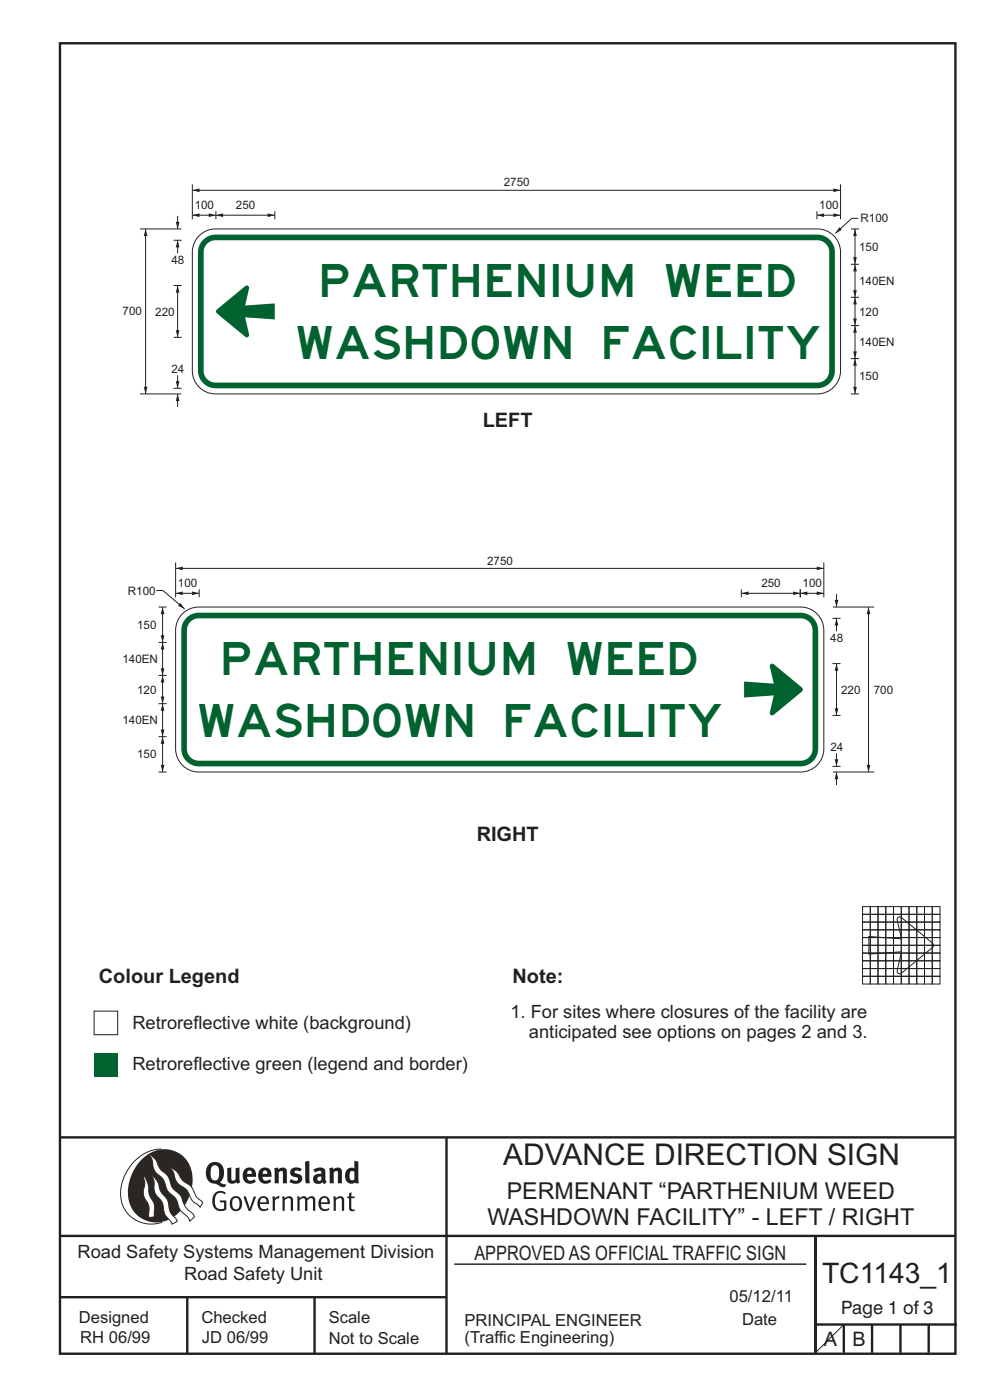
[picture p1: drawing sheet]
<svg xmlns="http://www.w3.org/2000/svg" width="210mm" height="297mm" viewBox="0 0 210 297" stroke-linecap="round" stroke-linejoin="round" font-family="sans-serif">
<g fill="none" stroke="#231f20" stroke-width=".51">
<path d="M12.7 9.2h190v278h-190zM12.7 241.3h190M94.7 241.4v45.8M12.7 275.2h82M12.7 262.2h190.1M39.7 275.2v12M66.7 275.2v12M173 262.1v24.9M173 281h30M179 281v6M185 281v6M191 281v6"/>
<path d="M197 281v6"/>
</g>
<path d="M96.4 268.2h74.6" fill="none" stroke="#231f20" stroke-width=".21"/>
<path d="M34.2 243.8a9.5 9.5 0 0 0-8.6 10.4 6.5 6.5 0 0 0 8.8 5.1" fill="none" stroke="#2a2723" stroke-width=".21"/>
<path d="M30.1 245.9a6.1 6.1 0 0 1 7.3-1.6 6.1 6.1 0 0 1 3.4 6.7 8.8 8.8 0 0 1-7.1 8.3 6.1 6.1 0 0 1-6.5-7.5 10.5 10.5 0 0 1 2.9-5.9z" fill-rule="evenodd" fill="#2a2723"/>
<g fill="#fff" stroke="#2a2723" stroke-width=".21">
<path d="M30.4 249.4l.3 .3 .6 1.2 .4 2.5 1 2 .1 2.7-1.2 .2v-2.5l-1-1.8-.2-.7 .3-2.4z" fill-rule="evenodd"/>
<path d="M36 247.7l.5 .2 .9 .6 1.3 1.8 2 1.5 1 2.1 1.3 1.2-.5 1-1.7-1.4-1.2-2.3-1.9-1.4-.6-.9-.4-1.5z" fill-rule="evenodd"/>
<path d="M31.7 244.9l.3 .2 .9 .8 1.1 2 1.6 1.6 1 2.4 1.6 1.6 1.2 2.6 1.6 1.6 .2 .5-.9 .9-.5-.9-1.6-1.5-1-2.5-1.7-1.6-.9-2.4-1.7-1.7-.4-1-.3-1.5z" fill-rule="evenodd"/>
<path d="M32.2 249.4l.5 .4 .7 .9 .7 2.1 1.5 1.9 .5 2.4 1.5 1.8v.2l-1.1 .6-1.6-2.1-.5-2.6-1.5-1.9-.2-.9v-1.7z" fill-rule="evenodd"/>
</g>
<g fill="#231f20">
<path d="M45.6 253.1l.5-.3 .7-.2 .6 .1 .5 .4-.2 .3-.9-.4-.8 .3-.3 .6-.1 1.1 .1 .7 .3 .5 .5 .3h.6l.4-.1v-1.3h-.8l-.1-.4h1.4v1.9l-.7 .3h-.8l-.6-.2-.5-.5-.3-.7-.1-1 .2-.8z" fill-rule="evenodd"/>
<path d="M49.5 254.3l.7-.1 .5 .4 .1 1.3-.2 .4-.3 .2h-.5l-.4-.4-.1-1zM49.2 254.1l-.5 1.1 .3 1.1 .7 .6 1-.1 .4-.4 .2-.6v-.7l-.2-.7-.3-.4-.5-.2h-.6z" fill-rule="evenodd"/>
<path d="M51.6 253.9l.5-.1 .9 2.6 .8-2.6h.5l-1.1 3.1h-.5z" fill-rule="evenodd"/>
<path d="M55.4 254.3l.4-.2 .4 .1 .3 .3v.6h-1.3zM55.1 254.1l-.5 .9v.8l.3 .6 .4 .4 .5 .1 1.1-.3h.1l-.2-.4-.6 .3-.7-.1-.2-.3-.1-.5v-.2h1.8l-.2-1.2-.8-.4h-.5z" fill-rule="evenodd"/>
<path d="M57.7 253.9l.5-.1 .1 .4 .5-.4h.5l-.2 .5h-.4l-.3 .4-.1 2.2h-.5z" fill-rule="evenodd"/>
<path d="M59.8 253.9l.5-.1a.24 .24 0 0 0 .1 .4 .24 .24 0 0 0 .3-.3l.8-.1 .6 .4 .1 2.7h-.5v-2.4l-.2-.2-.3-.1-.8 .4v2.3h-.5z" fill-rule="evenodd"/>
<path d="M63 253.9l.5-.1a.24 .24 0 0 0 .1 .3 .24 .24 0 0 0 .3-.2l.6-.1 .5 .2a.23 .23 0 0 0 .2 .2 .23 .23 0 0 0 .2-.2l.8-.2 .6 .4 .1 2.7h-.5v-2.4l-.1-.2-.3-.1-.8 .4v2.3h-.5v-2.4l-.1-.2-.3-.1-.8 .4v2.3h-.4z" fill-rule="evenodd"/>
<path d="M68.4 254.3l.4-.2 .4 .2 .3 .8h-1.4zM68 254.1l-.4 .9v.8l.2 .6 .4 .4 .5 .1 1-.2 .2-.1-.2-.4-.6 .3-.7-.1-.3-.4v-.6h1.9l-.2-1.1-.4-.4-.5-.1h-.5z" fill-rule="evenodd"/>
<path d="M70.7 253.9l.4-.1a.24 .24 0 0 0 .2 .4 .24 .24 0 0 0 .3-.3l.8-.1 .5 .4 .1 2.7h-.5v-2.4l-.1-.2-.3-.1-.9 .4v2.3h-.4z" fill-rule="evenodd"/>
<path d="M74.1 253.1l.5-.1-.1 .8h.8l-.2 .4h-.6v2.2l.2 .2 .5-.1 .1 .3-.3 .1h-.6l-.3-.4-.1-2.3h-.4v-.4h.4z" fill-rule="evenodd"/>
<path d="M45 247.4l.4-.2h.4l.6 .6v1.8l-.2 .5-.3 .3-.7-.1-.4-.5-.1-1.5zM44.3 247l-.4 .6-.2 .9v1l.4 .8 .6 .6 1.1 .2 1.5 .8 .5-.1 .2-.6h-.6l-.8-.4 .7-.9 .2-1.5a1.91 1.91 0 0 0-1.1-1.7 1.91 1.91 0 0 0-2.1 .3z" fill-rule="evenodd"/>
<path d="M48.2 247.8l.9-.1v2.4l.1 .3 .3 .1 .5-.3v-2.4l.8-.1v2.6l.2 .5-.7 .3a.39 .39 0 0 0-.7 0l-.8-.1-.5-.4z" fill-rule="evenodd"/>
<path d="M52.6 248.4l.3-.1 .3 .1 .2 .6h-1zM51.9 248.1l-.3 .4-.1 .8 .1 .7 .3 .7 .5 .3 .6 .1 .7-.1 .6-.3-.4-.5-.4 .2-.5 .1-.4-.2-.2-.4v-.2h1.9l-.1-1.1-.3-.6-1-.3-.5 .1z" fill-rule="evenodd"/>
<path d="M55.9 248.4l.3-.1 .3 .1 .2 .6h-1zM55.2 248.1l-.3 .5-.1 .8 .1 .7 .3 .6 .5 .3 .6 .1 .7-.1 .6-.3-.4-.5-.5 .2h-.6l-.4-.5v-.2h1.9l-.1-1-.3-.7-.5-.2-.5-.1-.5 .1z" fill-rule="evenodd"/>
<path d="M58.1 247.9l.8-.2 .1 .4 1-.4 .7 .3 .2 .5v2.5h-.9v-2.2l-.2-.4-.7 .3v2.3h-.8z" fill-rule="evenodd"/>
<path d="M61.8 248l.9-.3 1.3 .3-.3 .5-.8-.2-.4 .3 .1 .2 1 .4 .4 .4 .1 .8-.5 .5-1 .2-1.2-.3 .3-.7 1.1 .4 .2-.1 .2-.2-.1-.4-1-.2-.4-.3-.2-.7z" fill-rule="evenodd"/>
<path d="M67.4 249.7l.8-.1-.1 .7-.3 .2h-.3l-.2-.4zM66.5 248.1l.3 .7 .8-.4 .5 .2a.35 .35 0 0 1 0 .4 .35 .35 0 0 1-.5 0l-1 .4-.2 1 .2 .4 .3 .2 1.1 .1a.49 .49 0 0 1 .9 .1l.4-.5-.3-.4v-1.8l-.2-.5-.4-.3h-.6z" fill-rule="evenodd"/>
<path d="M69.8 247.9l.8-.2 .1 .4 1-.4 .7 .3 .1 .5v2.5h-.8v-2.3l-.3-.3-.6 .3v2.3h-.9z" fill-rule="evenodd"/>
<path d="M74.4 248.5l.4-.1 .4 .2v1.6l-.4 .2-.4-.1-.2-.3v-1zM75.2 246.3v1.3a.19 .19 0 0 1-.1 .3 .19 .19 0 0 1-.3-.2l-.8 .1-.5 .6-.3 .9 .1 1 .3 .5 .6 .3h.6l.5-.3 .1 .2h.7l-.1-4.6z" fill-rule="evenodd"/>
<path d="M64.7 246.5l.9-.2 .1 4.7h-.8l-.1-.3z" fill-rule="evenodd"/>
</g>
<path d="M179 281l-6 6" fill="none" stroke="#231f20" stroke-width=".21"/>
<path d="M20 223.5h5v5h-5z" fill-rule="evenodd" fill="#00622f"/>
<g fill="#fff" stroke="#231f20" stroke-width=".21">
<path d="M20 214.5h5v5h-5z" fill-rule="evenodd"/>
<path d="M42.5 49.7a4.9 4.9 0 0 1 3.2-1.1h127.7a4.9 4.9 0 0 1 4.9 4.9v25.2a4.9 4.9 0 0 1-4.9 4.9h-127.7a4.9 4.9 0 0 1-4.9-4.9v-25.2a4.9 4.9 0 0 1 1.7-3.8z" fill-rule="evenodd"/>
</g>
<path d="M43.1 50.9a3.7 3.7 0 0 1 2.6-1.1h127.7a3.7 3.7 0 0 1 3.7 3.7v25.2a3.7 3.7 0 0 1-3.7 3.7h-127.7a3.7 3.7 0 0 1-3.7-3.7v-25.2a3.7 3.7 0 0 1 1.1-2.6z" fill-rule="evenodd" fill="#00622f"/>
<path d="M44.1 51.5l1-.5h.6h127.7a2.52 2.52 0 0 1 2.5 2.5v25.2a2.52 2.52 0 0 1-2.5 2.5h-127.7a2.52 2.52 0 0 1-2.5-2.5v-25.2a2.51 2.51 0 0 1 .9-2z" fill-rule="evenodd" fill="#fff"/>
<path d="M40.8 45.7h5" fill="none" stroke="#231f20" stroke-width=".21"/>
<g fill="#231f20">
<path d="M44.3 45.3l1.5 .4-1.5 .3z"/>
<path d="M40.8 45.7l1.5-.4v.7z"/>
</g>
<path d="M40.8 40.4h137.5" fill="none" stroke="#231f20" stroke-width=".21"/>
<g fill="#231f20">
<path d="M176.8 40l1.5 .4-1.5 .4z"/>
<path d="M40.8 40.4l1.5-.4v.8z"/>
</g>
<path d="M45.8 45.7h12.5" fill="none" stroke="#231f20" stroke-width=".21"/>
<g fill="#231f20">
<path d="M56.8 45.3l1.5 .4-1.5 .3z"/>
<path d="M45.8 45.7l1.5-.4v.7z"/>
</g>
<path d="M40.8 39.1v7.4M178.3 39.1v7.4M45.8 44.8v1.7M58.3 44.8v1.7" fill="none" stroke="#231f20" stroke-width=".21"/>
<path d="M46 65.7l6-5a.5 .5 0 0 1 .6-.1 .5 .5 0 0 1 .2 .6l-.8 3.6 6.3-.4v3.4l-6.3-.5 .8 3.7a.5 .5 0 0 1-.2 .5 .5 .5 0 0 1-.6-.1l-6-4.9-.2-.4z" fill-rule="evenodd" fill="#00622f"/>
<path d="M37.7 79.6v2.8" fill="none" stroke="#231f20" stroke-width=".21"/>
<path d="M37.3 80.9h.8l-.4 1.5z" fill="#231f20"/>
<path d="M37.7 45.8v2.8" fill="none" stroke="#231f20" stroke-width=".21"/>
<path d="M37.3 47.1h.8l-.4 1.5z" fill="#231f20"/>
<path d="M37.7 83.6v2.7" fill="none" stroke="#231f20" stroke-width=".21"/>
<path d="M37.7 83.6l.4 1.5h-.8z" fill="#231f20"/>
<path d="M37.7 51v2.7" fill="none" stroke="#231f20" stroke-width=".21"/>
<path d="M37.7 51l.4 1.5h-.8z" fill="#231f20"/>
<path d="M29.7 48.6h8.7M182.1 46.3h-1.4l-3.5 3.2M29.7 83.6h8.7" fill="none" stroke="#231f20" stroke-width=".21"/>
<path d="M178 48.2l.6 .6-1.4 .7z" fill="#231f20"/>
<path d="M36.8 51h1.7M173.3 45.7h5M36.8 82.4h1.7" fill="none" stroke="#231f20" stroke-width=".21"/>
<g fill="#231f20">
<path d="M176.8 45.3l1.5 .4-1.5 .3z"/>
<path d="M173.3 45.7l1.5-.4v.7z"/>
</g>
<path d="M30.9 48.6v35M173.3 44.8v1.7" fill="none" stroke="#231f20" stroke-width=".21"/>
<g fill="#231f20">
<path d="M30.9 48.6l.4 1.5h-.8z"/>
<path d="M30.5 82.1h.8l-.4 1.5z"/>
</g>
<path d="M181.4 76.1v7.5" fill="none" stroke="#231f20" stroke-width=".21"/>
<g fill="#231f20">
<path d="M181.4 76.1l.4 1.5h-.8z"/>
<path d="M181 82.1h.8l-.4 1.5z"/>
</g>
<path d="M37.7 60.6v11" fill="none" stroke="#231f20" stroke-width=".21"/>
<g fill="#231f20">
<path d="M37.7 60.6l.4 1.5h-.8z"/>
<path d="M37.3 70.1h.8l-.4 1.5z"/>
</g>
<path d="M181.4 48.6v7.5" fill="none" stroke="#231f20" stroke-width=".21"/>
<g fill="#231f20">
<path d="M181.4 48.6l.4 1.5h-.8z"/>
<path d="M181 54.6h.8l-.4 1.5z"/>
</g>
<path d="M181.4 56.1v7" fill="none" stroke="#231f20" stroke-width=".21"/>
<g fill="#231f20">
<path d="M181.4 56.1l.4 1.5h-.8z"/>
<path d="M181 61.6h.8l-.4 1.5z"/>
</g>
<path d="M181.4 63.1v6" fill="none" stroke="#231f20" stroke-width=".21"/>
<g fill="#231f20">
<path d="M181.4 63.1l.4 1.5h-.8z"/>
<path d="M181 67.6h.8l-.4 1.5z"/>
</g>
<path d="M181.4 69.1v7" fill="none" stroke="#231f20" stroke-width=".21"/>
<g fill="#231f20">
<path d="M181.4 69.1l.4 1.5h-.8z"/>
<path d="M181 74.6h.8l-.4 1.5z"/>
</g>
<path d="M180.5 56.1h1.7M180.5 48.6h1.7M36.8 71.6h1.7M36.8 60.6h1.7M180.5 69.1h1.7M180.5 63.1h1.7M180.5 76.1h1.7M180.5 83.6h1.7" fill="none" stroke="#231f20" stroke-width=".21"/>
<path d="M38.4 130.5a4.9 4.9 0 0 1 3.8-1.7h127.6a4.9 4.9 0 0 1 5 4.9v25.2a4.9 4.9 0 0 1-5 4.9h-127.6a4.9 4.9 0 0 1-4.9-4.9v-25.2a4.9 4.9 0 0 1 1.1-3.2z" fill-rule="evenodd" fill="#fff" stroke="#231f20" stroke-width=".21"/>
<path d="M39.5 131.1a3.7 3.7 0 0 1 2.7-1.1h127.6a3.7 3.7 0 0 1 3.8 3.7v25.2a3.7 3.7 0 0 1-3.8 3.7h-127.6a3.7 3.7 0 0 1-3.7-3.7v-25.2a3.7 3.7 0 0 1 1-2.6z" fill-rule="evenodd" fill="#00622f"/>
<path d="M40.6 131.7l1-.5h.6h127.6a2.52 2.52 0 0 1 2.6 2.5v25.2a2.52 2.52 0 0 1-2.6 2.5h-127.6a2.52 2.52 0 0 1-2.5-2.5v-25.2a2.51 2.51 0 0 1 .9-2z" fill-rule="evenodd" fill="#fff"/>
<path d="M37.3 125.9h5" fill="none" stroke="#231f20" stroke-width=".21"/>
<g fill="#231f20">
<path d="M40.7 125.5l1.6 .4-1.6 .4z"/>
<path d="M37.3 125.9l1.5-.4v.8z"/>
</g>
<path d="M37.3 120.6h137.5" fill="none" stroke="#231f20" stroke-width=".21"/>
<g fill="#231f20">
<path d="M173.2 120.2l1.6 .4-1.6 .4z"/>
<path d="M37.3 120.6l1.5-.4v.8z"/>
</g>
<path d="M157.3 125.9h12.5" fill="none" stroke="#231f20" stroke-width=".21"/>
<g fill="#231f20">
<path d="M168.2 125.5l1.6 .4-1.6 .4z"/>
<path d="M157.3 125.9l1.5-.4v.8z"/>
</g>
<path d="M37.3 119.3v7.4M174.8 119.3v7.4M42.3 125v1.7M157.3 125v1.7M169.8 125v1.7" fill="none" stroke="#231f20" stroke-width=".21"/>
<path d="M157.8 144.6l6.3 .4-.8-3.7a.5 .5 0 0 1 .2-.5 .5 .5 0 0 1 .6 .1l6 5 .2 .4-.2 .4-6 4.9a.5 .5 0 0 1-.6 .1 .5 .5 0 0 1-.2-.5l.8-3.7-6.3 .5z" fill-rule="evenodd" fill="#00622f"/>
<path d="M177.4 159.8v2.8" fill="none" stroke="#231f20" stroke-width=".21"/>
<path d="M177 161.1h.8l-.4 1.5z" fill="#231f20"/>
<path d="M177.4 126v2.8" fill="none" stroke="#231f20" stroke-width=".21"/>
<path d="M177 127.3h.8l-.4 1.5z" fill="#231f20"/>
<path d="M177.4 163.8v2.7" fill="none" stroke="#231f20" stroke-width=".21"/>
<path d="M177.4 163.8l.4 1.5h-.8z" fill="#231f20"/>
<path d="M177.4 131.2v2.7" fill="none" stroke="#231f20" stroke-width=".21"/>
<path d="M177.4 131.2l.4 1.5h-.8z" fill="#231f20"/>
<path d="M33.1 125.3h1.4l4.7 3.9M176.7 128.8h8.7M176.7 163.8h8.7" fill="none" stroke="#231f20" stroke-width=".21"/>
<path d="M38.3 127.9l.9 1.3-1.4-.7z" fill="#231f20"/>
<path d="M169.8 125.9h4.9M176.6 131.2h1.7M176.6 162.6h1.7" fill="none" stroke="#231f20" stroke-width=".21"/>
<g fill="#231f20">
<path d="M173.2 125.5l1.5 .4-1.5 .4z"/>
<path d="M169.8 125.9l1.5-.4v.8z"/>
</g>
<path d="M169.8 125v1.7M184.2 128.8v35" fill="none" stroke="#231f20" stroke-width=".21"/>
<g fill="#231f20">
<path d="M184.2 128.8l.4 1.5h-.8z"/>
<path d="M183.8 162.3h.8l-.4 1.5z"/>
</g>
<path d="M34.5 156.3v7.5" fill="none" stroke="#231f20" stroke-width=".21"/>
<g fill="#231f20">
<path d="M34.5 156.3l.4 1.5h-.8z"/>
<path d="M34.1 162.3h.8l-.4 1.5z"/>
</g>
<path d="M177.4 140.8v11" fill="none" stroke="#231f20" stroke-width=".21"/>
<g fill="#231f20">
<path d="M177.4 140.8l.4 1.5h-.8z"/>
<path d="M177 150.3h.8l-.4 1.5z"/>
</g>
<path d="M34.5 128.8v7.5" fill="none" stroke="#231f20" stroke-width=".21"/>
<g fill="#231f20">
<path d="M34.5 128.8l.4 1.5h-.8z"/>
<path d="M34.1 134.8h.8l-.4 1.5z"/>
</g>
<path d="M34.5 136.3v7" fill="none" stroke="#231f20" stroke-width=".21"/>
<g fill="#231f20">
<path d="M34.5 136.3l.4 1.5h-.8z"/>
<path d="M34.1 141.8h.8l-.4 1.5z"/>
</g>
<path d="M34.5 143.3v6" fill="none" stroke="#231f20" stroke-width=".21"/>
<g fill="#231f20">
<path d="M34.5 143.3l.4 1.5h-.8z"/>
<path d="M34.1 147.8h.8l-.4 1.5z"/>
</g>
<path d="M34.5 149.3v7" fill="none" stroke="#231f20" stroke-width=".21"/>
<g fill="#231f20">
<path d="M34.5 149.3l.4 1.5h-.8z"/>
<path d="M34.1 154.8h.8l-.4 1.5z"/>
</g>
<g fill="none" stroke="#231f20" stroke-width=".21">
<path d="M33.6 136.3h1.7M33.6 128.8h1.7M33.6 149.3h1.7M33.6 143.3h1.7M33.6 156.3h1.7M176.6 151.8h1.7M176.6 140.8h1.7M33.6 163.8h1.7M183 192.3h1.6v1.7h-1.6zM183 194h1.6v1.6h-1.6zM183 195.6h1.6v1.7h-1.6zM183 197.3h1.6v1.6h-1.6z"/>
<path d="M183 198.9h1.6v1.6h-1.6zM184.3 198.7l6.9 .5-.9-4.1a.55 .55 0 0 1 .3-.5 .55 .55 0 0 1 .6 0l6.7 5.6a.52 .52 0 0 1-.1 .8l-6.6 5.4a.55 .55 0 0 1-.6 .1 .55 .55 0 0 1-.3-.6l.9-4-6.9 .5zM184.6 192.3h1.7v1.7h-1.7zM184.6 194h1.7v1.6h-1.7zM184.6 195.6h1.7v1.7h-1.7zM184.6 197.3h1.7v1.6h-1.7zM184.6 198.9h1.7v1.6h-1.7zM186.3 192.3h1.6v1.7h-1.6zM186.3 194h1.6v1.6h-1.6zM186.3 195.6h1.6v1.7h-1.6zM186.3 197.3h1.6v1.6h-1.6zM186.3 198.9h1.6v1.6h-1.6z"/>
<path d="M187.9 192.3h1.6v1.7h-1.6zM187.9 194h1.6v1.6h-1.6zM187.9 195.6h1.6v1.7h-1.6zM187.9 197.3h1.6v1.6h-1.6zM187.9 198.9h1.6v1.6h-1.6zM189.5 192.3h1.7v1.7h-1.7zM189.5 194h1.7v1.6h-1.7zM189.5 195.6h1.7v1.7h-1.7zM189.5 197.3h1.7v1.6h-1.7zM189.5 198.9h1.7v1.6h-1.7zM191.2 192.3h1.6v1.7h-1.6zM191.2 194h1.6v1.6h-1.6z"/>
<path d="M191.2 195.6h1.6v1.7h-1.6zM191.2 197.3h1.6v1.6h-1.6zM191.2 198.9h1.6v1.6h-1.6zM192.8 192.3h1.7v1.7h-1.7zM192.8 194h1.7v1.6h-1.7zM192.8 195.6h1.7v1.7h-1.7zM192.8 197.3h1.7v1.6h-1.7zM192.8 198.9h1.7v1.6h-1.7zM194.5 192.3h1.6v1.7h-1.6zM194.5 194h1.6v1.6h-1.6zM194.5 195.6h1.6v1.7h-1.6zM194.5 197.3h1.6v1.6h-1.6z"/>
<path d="M194.5 198.9h1.6v1.6h-1.6zM196.1 192.3h1.7v1.7h-1.7zM196.1 194h1.7v1.6h-1.7zM196.1 195.6h1.7v1.7h-1.7zM196.1 197.3h1.7v1.6h-1.7zM196.1 198.9h1.7v1.6h-1.7zM197.8 192.3h1.6v1.7h-1.6zM197.8 194h1.6v1.6h-1.6zM197.8 195.6h1.6v1.7h-1.6zM197.8 197.3h1.6v1.6h-1.6zM197.8 198.9h1.6v1.6h-1.6zM183 200.5h1.6v1.7h-1.6z"/>
<path d="M183 202.2h1.6v1.6h-1.6zM183 203.8h1.6v1.7h-1.6zM183 205.5h1.6v1.6h-1.6zM183 207.1h1.6v1.7h-1.6zM184.6 200.5h1.7v1.7h-1.7zM184.6 202.2h1.7v1.6h-1.7zM184.6 203.8h1.7v1.7h-1.7zM184.6 205.5h1.7v1.6h-1.7zM184.6 207.1h1.7v1.7h-1.7zM186.3 200.5h1.6v1.7h-1.6zM186.3 202.2h1.6v1.6h-1.6zM186.3 203.8h1.6v1.7h-1.6z"/>
<path d="M186.3 205.5h1.6v1.6h-1.6zM186.3 207.1h1.6v1.7h-1.6zM187.9 200.5h1.6v1.7h-1.6zM187.9 202.2h1.6v1.6h-1.6zM187.9 203.8h1.6v1.7h-1.6zM187.9 205.5h1.6v1.6h-1.6zM187.9 207.1h1.6v1.7h-1.6zM189.5 200.5h1.7v1.7h-1.7zM189.5 202.2h1.7v1.6h-1.7zM189.5 203.8h1.7v1.7h-1.7zM189.5 205.5h1.7v1.6h-1.7zM189.5 207.1h1.7v1.7h-1.7z"/>
<path d="M191.2 200.5h1.6v1.7h-1.6zM191.2 202.2h1.6v1.6h-1.6zM191.2 203.8h1.6v1.7h-1.6zM191.2 205.5h1.6v1.6h-1.6zM191.2 207.1h1.6v1.7h-1.6zM192.8 200.5h1.7v1.7h-1.7zM192.8 202.2h1.7v1.6h-1.7zM192.8 203.8h1.7v1.7h-1.7zM192.8 205.5h1.7v1.6h-1.7zM192.8 207.1h1.7v1.7h-1.7zM194.5 200.5h1.6v1.7h-1.6zM194.5 202.2h1.6v1.6h-1.6z"/>
<path d="M194.5 203.8h1.6v1.7h-1.6zM194.5 205.5h1.6v1.6h-1.6zM194.5 207.1h1.6v1.7h-1.6zM196.1 200.5h1.7v1.7h-1.7zM196.1 202.2h1.7v1.6h-1.7zM196.1 203.8h1.7v1.7h-1.7zM196.1 205.5h1.7v1.6h-1.7zM196.1 207.1h1.7v1.7h-1.7zM197.8 200.5h1.6v1.7h-1.6zM197.8 202.2h1.6v1.6h-1.6zM197.8 203.8h1.6v1.7h-1.6zM197.8 205.5h1.6v1.6h-1.6z"/>
<path d="M197.8 207.1h1.6v1.7h-1.6z"/>
</g>
<g font-size="7" fill="#00622f">
<text x="68.4" y="63.1">PARTHENIUM</text>
<text x="141.2" y="63.1">WEED</text>
<text x="63.1" y="76.1">WASHDOWN</text>
<text x="128.2" y="76.1">FACILITY</text>
<text x="47.5" y="143.3">PARTHENIUM</text>
<text x="120.4" y="143.3">WEED</text>
<text x="42.3" y="156.3">WASHDOWN</text>
<text x="107.4" y="156.3">FACILITY</text>
</g>
<text font-size="6.3" fill="#231f20" x="106.7" y="247.2">ADVANCE DIRECTION SIGN</text>
<text font-size="6" fill="#231f20" x="174.4" y="272.1">TC1143_1</text>
<g font-size="4.9" fill="#231f20">
<text x="107.5" y="254.4">PERMENANT “PARTHENIUM WEED</text>
<text x="103.4" y="259.9">WASHDOWN FACILITY” - LEFT / RIGHT</text>
</g>
<g font-size="4.2" fill="#231f20">
<text x="102.4" y="90.7">LEFT</text>
<text x="101.1" y="178.5">RIGHT</text>
<text x="21" y="208.5">Colour Legend</text>
<text x="108.7" y="208.4">Note:</text>
<text x="100.6" y="267.2">APPROVED AS OFFICIAL TRAFFIC SIGN</text>
<text x="174.7" y="285.6">A</text>
<text x="180.9" y="285.6">B</text>
</g>
<g font-size="3.9" fill="#231f20">
<text x="108.3" y="215.9">1. For sites where closures of the facility are</text>
<text x="28.1" y="218.4">Retroreflective white (background)</text>
<text x="112.2" y="220.3">anticipated see options on pages 2 and 3.</text>
<text x="28.1" y="227.1">Retroreflective green (legend and border)</text>
<text x="16.4" y="266.8">Road Safety Systems Management Division</text>
<text x="39.1" y="271.6">Road Safety Unit</text>
<text x="178.4" y="278.8">Page 1 of 3</text>
</g>
<g font-size="3.5" fill="#231f20">
<text x="16.7" y="280.6">Designed</text>
<text x="42.7" y="280.6">Checked</text>
<text x="69.7" y="280.6">Scale</text>
<text x="98.5" y="281.3">PRINCIPAL ENGINEER</text>
<text x="154.7" y="276.2">05/12/11</text>
<text x="157.4" y="281.2">Date</text>
<text x="17" y="284.8">RH 06/99</text>
<text x="42.8" y="284.8">JD 06/99</text>
<text x="69.7" y="285.2">Not to Scale</text>
<text x="98.5" y="284.8">(Traffic Engineering)</text>
</g>
<g font-size="2.5" fill="#231f20">
<text x="106.9" y="39.5">2750</text>
<text x="41.3" y="44.4">100</text>
<text x="50" y="44.4">250</text>
<text x="173.8" y="44.4">100</text>
<text x="182.5" y="47.1">R100</text>
<text x="182.2" y="53.2">150</text>
<text x="36.4" y="56.1">48</text>
<text x="182.2" y="60.5">140EN</text>
<text x="26" y="66.9">700</text>
<text x="32.9" y="66.9">220</text>
<text x="182.2" y="66.9">120</text>
<text x="182.2" y="73.5">140EN</text>
<text x="36.4" y="79.1">24</text>
<text x="182.2" y="80.7">150</text>
<text x="103.3" y="119.8">2750</text>
<text x="37.8" y="124.6">100</text>
<text x="161.5" y="124.6">250</text>
<text x="170.2" y="124.6">100</text>
<text x="27.1" y="126.1">R100</text>
<text x="29.1" y="133.4">150</text>
<text x="176.1" y="136.3">48</text>
<text x="26" y="140.7">140EN</text>
<text x="29.1" y="147.1">120</text>
<text x="178.4" y="147.1">220</text>
<text x="185.4" y="147.1">700</text>
<text x="26" y="153.7">140EN</text>
<text x="29.1" y="160.9">150</text>
<text x="176.1" y="159.3">24</text>
</g>
</svg>
